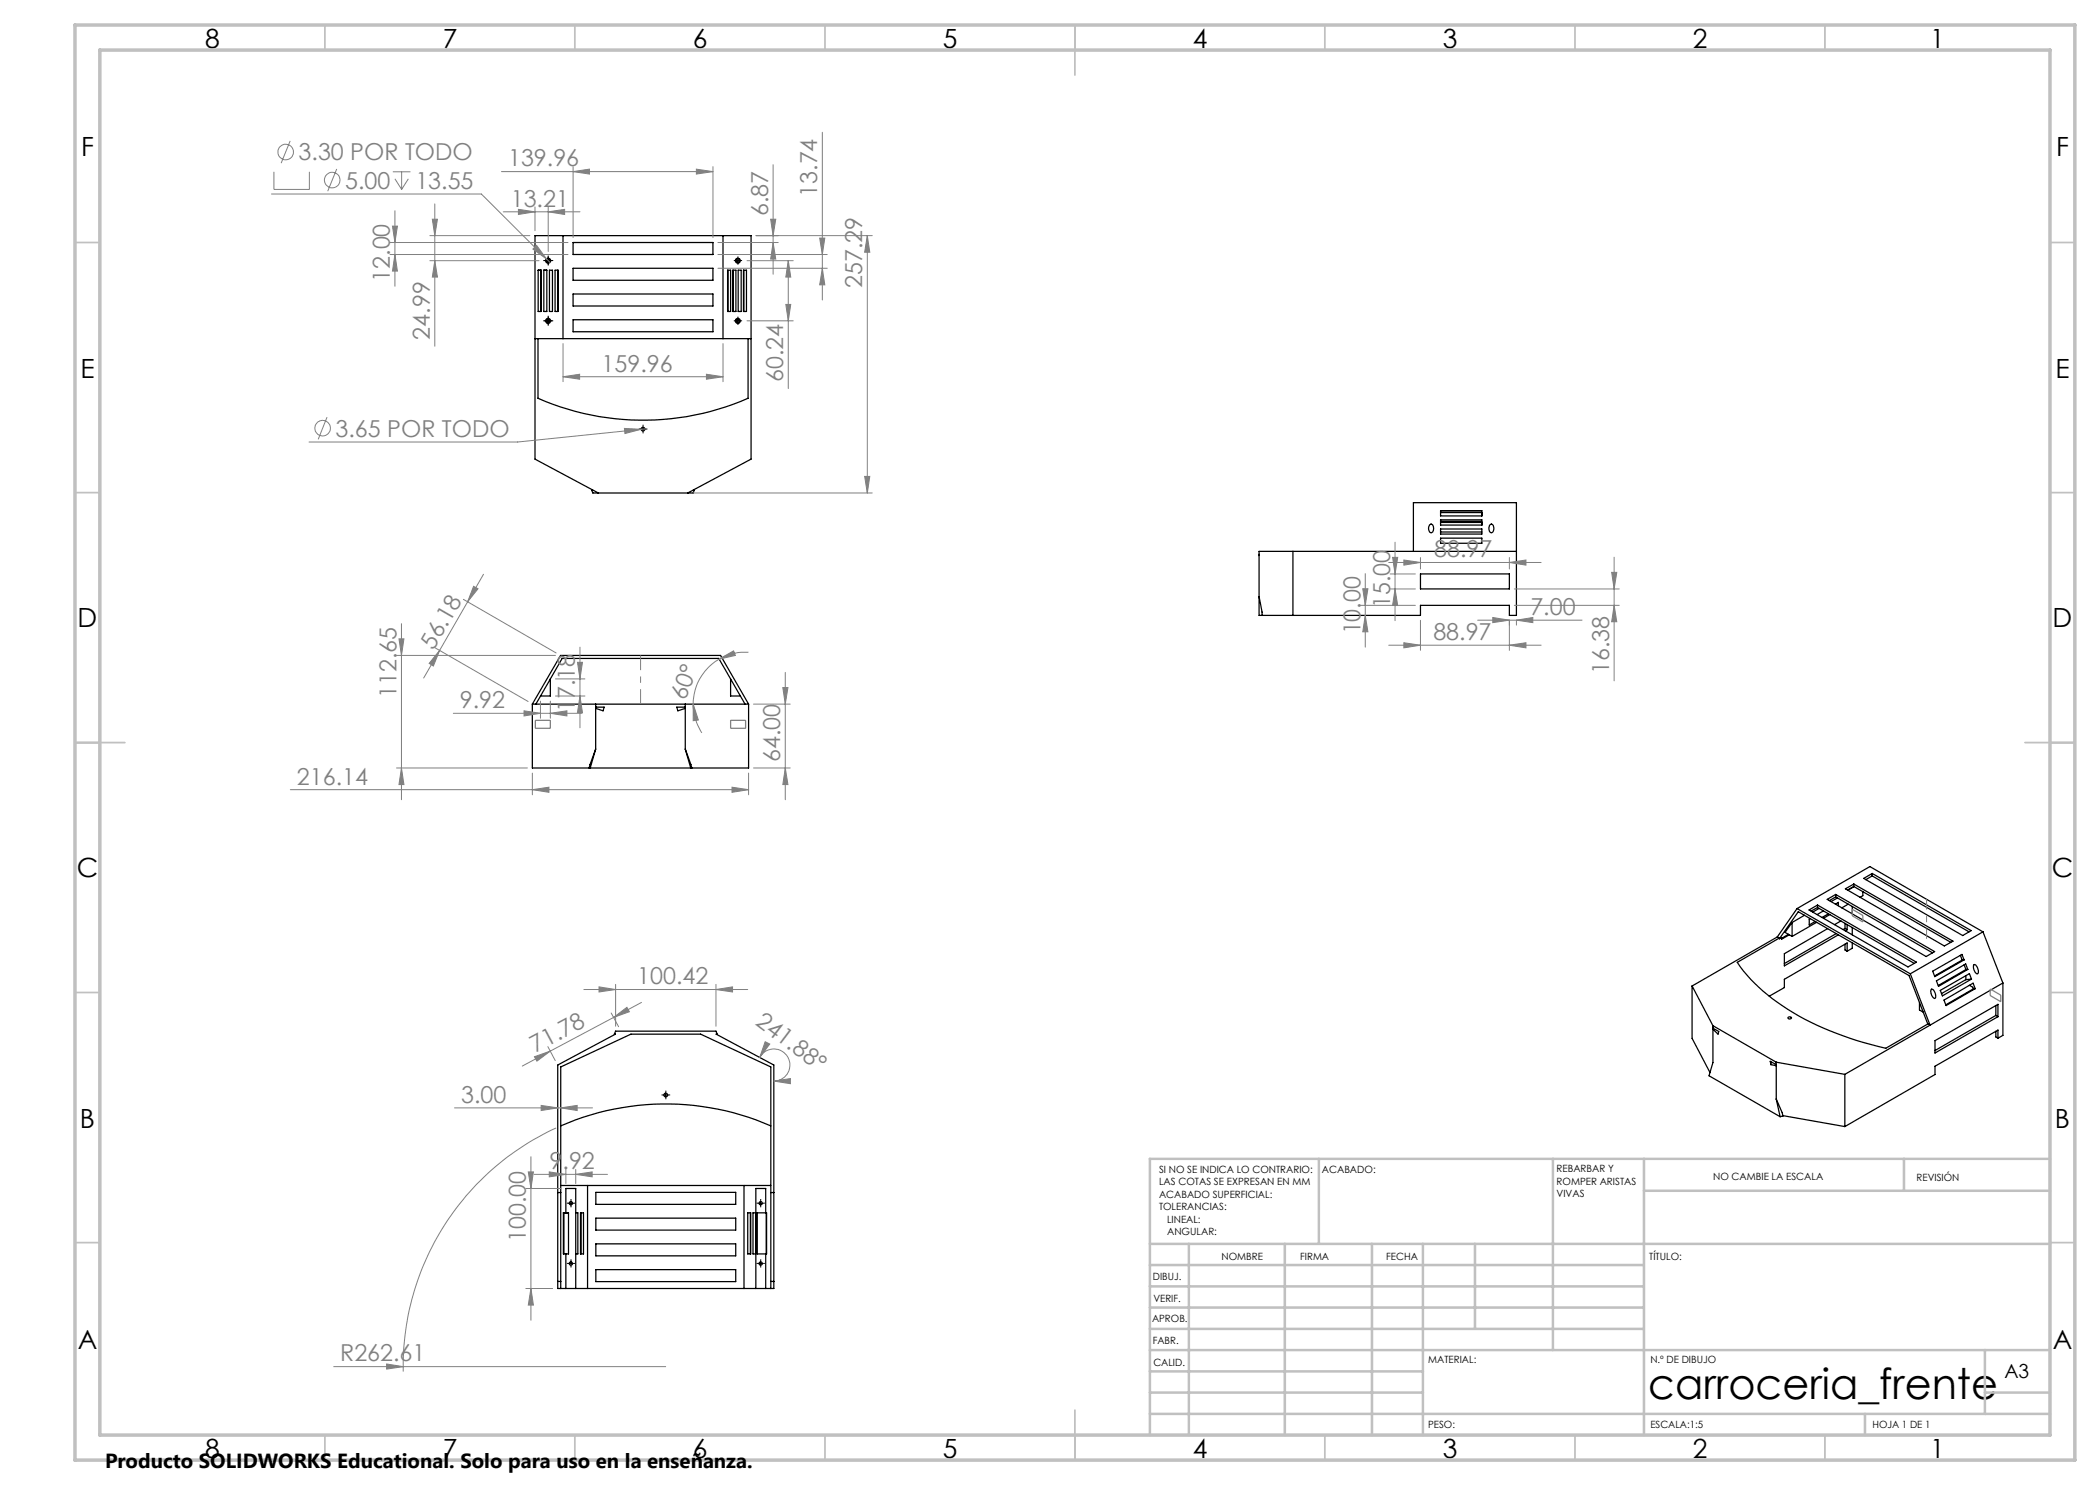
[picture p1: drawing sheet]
<svg xmlns="http://www.w3.org/2000/svg" width="420mm" height="297mm" viewBox="0 0 420 297" stroke-linecap="round" stroke-linejoin="round" font-family="sans-serif">
<g fill="none" stroke="#000" stroke-width=".25">
<path d="M107.6 54h.6v8.3h-.6zM108.1 54v8.3M108.8 54h.6v8.3h-.6zM109.9 54h.6v8.3h-.6zM111 54h.6v8.3h-.6zM111.5 54v8.3M112.6 47.1v20.6M114.6 48.5h28v2.4h-28zM114.6 53.7h28v2.4h-28zM114.6 58.8h28v2.4h-28zM144.6 47.1v20.6M145.5 54h.6v8.3h-.6z"/>
<path d="M145.6 54v8.3M146.6 54h.6v8.3h-.6zM147.6 54h.6v8.3h-.6zM148.7 54h.6v8.3h-.6zM148.8 54v8.3M107 67.7h43.2M107.6 67.7v12a52.6 52.6 0 0 0 42 0v-12M114.6 64h28v2.4h-28zM118.5 98h-.2l.3 .6h20l.3-.6h-.2M119.7 98.6l-12.7-6.8v-44.7h43.2v44.7l-12.7 6.8M251.8 119.3l.6 3.1v.7M258.6 110.3v12.8"/>
<path d="M282.7 110.3v-9.8h20.6v22.6h-1.4v-2h-17.8v2h-32.3v-12.8h51.5M284.1 114.8h17.8v3h-17.8zM286 104.9a.57 .57 0 0 1 .6 .1 .57 .57 0 0 1 .1 .7v.1a.5 .5 0 0 1-.4 .7 .5 .5 0 0 1-.5-.5l-.1-.5zM288.1 102.1h8.3v1.1h-8.3zM288.1 104h8.3v1h-8.3zM288.1 105.8h8.3v1h-8.3zM288.1 107.6h8.3v1.1h-8.3zM288.1 106.4h8.3M288.1 104.3h8.3M288.1 102.4h8.3M288.1 102.5h8.3M288.1 104.5h8.3"/>
<path d="M298 105a.44 .44 0 0 1 .5-.1 .44 .44 0 0 1 .2 .5l.1 .3a.55 .55 0 0 1-.1 .6 .55 .55 0 0 1-.7 .1l-.2-.6zM110.1 135.8v3.4h-2M146.1 135.8v3.4h2M106.5 140.8h43.2M106.5 140.8v12.8h43.2v-12.8M106.5 140.8l5.6-9.7h32l5.6 9.7M107.2 140.8l5.2-9.1h31.4l5.2 9.1M119.1 140.8v9M119.1 141.4h1.7l-.2 .8-1.5-.5 .1-.3M119.1 149.8l-1.1 3.8M119.1 149.8l-1.3 3.8M137 141.4l.1 .3-1.5 .5-.2-.8h1.7"/>
<path d="M137.1 149.8l1.3 3.8M137.1 140.8v9M137.1 149.8l1 3.8M365.4 179.9l1.7-1 19.8 11.4-1.7 1zM367.1 178.9v.5M367.1 179.4l19.4 11.2M367.1 179.4l-1.2 .7M367.5 179.6l-1.3 .7M369.1 177.8l1.7-1 19.8 11.4-1.7 1zM370.8 176.8v.5M370.8 177.3l19.3 11.2M370.8 177.3l-1.3 .7"/>
<path d="M370.8 177.3l-1.2 .7M372.6 178.3v.8l-.6 .4M372.7 175.7l1.7-1 19.8 11.4-1.7 1zM374.4 174.7v.5M374.4 175.2l19.4 11.2M374.4 175.2l-1.2 .7M338.4 197.2l4.2 7.9M338.4 197.2v10.5l3.6 6.8M355.5 187.4l-17.1 9.8M355.5 187.4l.4 .2M355.9 187.6l-8.4 4.9a38.5 38.5 0 0 0 15.9 12.5 69.8 69.8 0 0 0 13.8 4.7l8.4-4.9 .4 .2M355.9 187.7l3.8-5.4 22.1 12.8 3.8 9.7"/>
<path d="M355.9 187.6v.1M357.7 186.9l-1.4 .8M357.9 187l-1.6 .9v-.4l-.4 .2M358.4 184.5l-1.4 2 1.4 .8M358.4 184.5v2.8M359.4 181.7l-3.9 5.7M359.4 181.7l22.7 13.1M359.4 181.7l14.6-8.4 22.6 13.1M360.9 183.1l-2.5 1.4M361.8 182l1.7-1 19.8 11.4-1.7 1zM362.1 183.7l-.3 .1v1.2l1.2-.7M363.3 184.5l-4.9 2.8"/>
<path d="M363.5 181v.5M363.5 181.5l19.4 11.2M363.5 181.5l-1.3 .7M363.8 181.7l-1.3 .7M364.7 182.2l-1.3 .7M365.5 185.7l-8.6 5v2.5l10.8-6.2M365.7 182.8l-1.3 .7M366 182.9l-1.3 .8M367.1 180.8l.6-.3v.6M367.2 186.7l-10.3 6M368.2 184.2l-1.3 .7M369 185.7l.4 .2"/>
<path d="M369 185.7l-.4 .2M369 184.7v1M369 188.8v1.2l.4 .2M369.4 184.9v1M369.4 190.2v-1.6l-12.5 7.3v1.6l-3.1 1.7M369.4 185.9l-.4 .3M369.6 180.8l-1.2 .8M370.5 188.6v1l-1.1 .6M370.5 181.3v1.5M370.5 185.5v1.5M382.1 194.8l3.9 10.2M386.3 197.8a1.32 1.32 0 0 1 .6 1.9 1.52 1.52 0 0 1-.6-1.9z"/>
<path d="M386.5 194.2l5.9-3.3 .4 1.1-5.8 3.3zM387.3 196.2l5.8-3.4 .5 1.1-5.9 3.4zM388.1 198.1l5.8-3.4 .4 1.1-5.8 3.4zM392.1 191.1l.3 .9M392.4 192l-5.5 3.2M392.8 192h-.4M392.8 193l.4 .9M393.2 193.9l-5.5 3.2M393.2 195.9l-4.9 2.8M393.2 195.2v.7M393.6 193.9h-.4M393.9 197.1l.6 .3 .2 .4"/>
<path d="M394.3 195.8l-1.1 .1M394.7 197.8l-5.6 3.2M394.8 193a.92 .92 0 0 1 .8 1 .54 .54 0 0 1-.2 .8l-.4-.3-.2-.6zM395 197.7l-.3 .1M396.6 186.4l-14.5 8.4M396.6 186.4l4 10.2M400.6 196.6l-14.6 8.4M400.6 196.6v10.5l-1 .5M111.5 213l11.6-6.2h-.2l.2-.6h20.1l.2 .6h-.2l11.6 6.2v44.7h-43.3zM342.6 205.1l12.6 7.3M342.6 205.6l1.1 .7-.1 .5-1-1 .1-.1M342.6 205.1v7.4l-.8 2.7 14.2 8.1"/>
<path d="M354.1 212.3l.1 .6M354.2 212.9l-.2-.6 1.2 .6M354.2 212.9l1 .2v-.2M355.2 212.4l13.8 2.5M355.2 219.8l1.2 2.8 .2 .6-.6 .1M355.2 212.4v7.4M355.2 219.8l.8 3.5M357.6 203.5a.41 .41 0 0 1 .7 .2 .37 .37 0 0 1-.4 .1 .37 .37 0 0 1-.3-.3zM369 214.9v10.4M383.9 200.5v1.5l.7 .4M386 205l-17 9.9M387 208.1l12.6-7.2v2.4l-12.6 7.3z"/>
<path d="M388.8 200l5.8-3.4 .4 1.1-5.8 3.4zM399.2 203.1l.4 .2M399.2 203.1l-12.2 7M399.2 201.1v2M399.2 206.3v1.1l.4 .2M399.6 207.6v-1.6l-12.6 7.3v1.6l-18 10.4M111.5 238.5h.6M112.1 225.2a52.6 52.6 0 0 1 42.1 0M112.1 237.1h42.1M117.5 237.1v20.6M119.2 238.5h27.9v2.4h-27.9zM148.8 237.1v20.6"/>
<path d="M154.2 238.5h.6M356.6 223.1l12.4 2.2M111.5 256.3h.6M112.1 257.7v-44.3l14.1-6.6h13.9l14.1 6.6v44.3M112.7 242.6h1v8.2h-1zM112.8 242.6v8.2M113.2 242.6v-4.9h1.9v20M113.2 250.8v6.9M115.1 242.6h.5v8.2h-.5M116.1 242.6h.6v8.2h-.6zM116.2 242.6v8.2M119.2 243.6h27.9v2.4h-27.9z"/>
<path d="M119.2 248.8h27.9v2.4h-27.9zM119.2 253.9h27.9v2.4h-27.9zM149.5 242.6h.6v8.2h-.6zM150.1 242.6v8.2M151.2 242.6h-.6v8.2h.6M151.4 242.6h1.9v8.2h-1.9zM153.1 242.6v-4.9h-1.9v20M153.1 250.8v6.9M153.2 242.6v8.2M154.2 256.3h.6"/>
<circle cx="109.6" cy="52.1" r=".33"/>
<circle cx="109.6" cy="52.1" r=".5"/>
<circle cx="147.6" cy="52.1" r=".34"/>
<circle cx="147.6" cy="52.1" r=".49"/>
<circle cx="109.6" cy="64.2" r=".51"/>
<circle cx="109.6" cy="64.2" r=".33"/>
<circle cx="147.6" cy="64.2" r=".34"/>
<circle cx="147.6" cy="64.2" r=".5"/>
<circle cx="128.6" cy="85.8" r=".36"/>
<circle cx="133.1" cy="219" r=".36"/>
<circle cx="114.2" cy="252.7" r=".33"/>
<circle cx="114.2" cy="240.6" r=".33"/>
<circle cx="152.1" cy="252.7" r=".33"/>
<circle cx="152.1" cy="240.6" r=".33"/>
</g>
<g fill="none" stroke="#808080" stroke-width=".2">
<path d="M54.3 38.8h42l13.7 13.7M54.8 34.4v3.5h7.1v-3.5M58 28.2l-1.8 4.4M67.3 33.8l-1.8 4.4M78.6 34.4h3.5M79 35.8l1.3 2.1M80.3 34.4v3.5M81.7 35.8l-1.4 2.1M100.3 34.3h42.3M114.6 34.3l3.3-.5v1zM114.6 33.3v14.2M139.3 33.8l3.3 .5-3.3 .5z"/>
<path d="M142.6 33.3v14.2M154.6 32.9v22M164.5 26.5v33.5M78 48.5h35.6M78 50.9h35.6M78.5 45.2h1l-.5 3.3zM79 50.9l.5 3.3h-1zM79 42.2v15.1M86 52.1h21.8M86 47.1h20M86.5 43.8h1l-.5 3.3zM87 52.1l.5 3.3h-1z"/>
<path d="M87 40.8v28.4M100.6 42.4h15.4M103.7 41.9l3.3 .5-3.3 .5zM106.6 49.8l.7-.7 2 2.7zM107 41.4v4.7M109.6 42.4l3.3-.5v1zM109.6 41.4v8.9M143.6 48.5h12M143.6 50.9h21.9M143.6 53.7h21.9M149.4 52.1h9.2M151.2 47.1h23.2"/>
<path d="M154.1 43.8h1.1l-.6 3.3zM154.6 48.5l.6 3.3h-1.1zM157.7 52.1l.5 3.3h-1zM157.7 52.1v25.6M163.9 47.6h1.1l-.5 3.3zM164.5 53.7l.5 3.3h-1.1zM173.5 47.1l.5 3.3h-1.1zM173.5 47.1v51.5M112.6 75.3l3.3-.4v.9zM112.6 68.7v7.6M112.6 75.3h32M141.3 74.9l3.3 .4-3.3 .5z"/>
<path d="M144.6 68.7v7.6M149.4 64.2h9.2M157.2 60.9h1l-.5 3.3zM65.4 83.4l-1.8 4.5M124.9 85.7l3.3 .2-3.2 .8zM128.2 85.9l-24.7 2.5h-41.7M129 85.8l-.8 .1M138.5 98.6h35.9M172.9 95.3h1.1l-.5 3.3zM92.7 119.9l18.5 10.7M94.7 117.3l.9 .5-2.1 2.6zM96.7 114.9l-3.2 5.5"/>
<path d="M272.6 117.8h1l-.6 3.3zM273 114.7v14.7M277.7 112.5h30.5M278 117.8h5.1M278 114.8h5.1M278.5 111.5h1l-.5 3.3zM279 117.8l.5 3.3h-1zM279 108.4v15.7M280.8 112l3.3 .5-3.3 .5zM284.1 111.5v2.3M301.9 112.5l3.3-.5v1zM301.9 111.5v2.3"/>
<path d="M302.9 117.8h20.9M322.3 114.5h1.1l-.6 3.3zM322.8 111.4v24.8M79.3 131.1h31.8M79.8 127.8h1l-.5 3.3zM80.3 124.7v35.2M87 129.6l18.6 10.7M87.9 130.1l-1.2 3.1-.9-.5zM87.9 130.1l-3.2 5.5M93.5 120.4l-5.6 9.7M111.1 135.8h5.9M111.1 139.2h5.9"/>
<path d="M115.5 132.5h1l-.5 3.3zM116 139.2l.5 3.3h-1zM116 129.4v16.2M143.8 131.8l2.9-1.6 .4 .9zM143.8 131.8a10.4 10.4 0 0 0-5.2 9M149.7 130.5a10.6 10.6 0 0 0-5.9 1.3M156.6 137.5h1l-.5 3.3zM157.1 134.5v25.4M272.1 121.1h11M273 123.1l.6 3.3h-1zM277.7 129h30.5M280.8 128.5l3.3 .5-3.3 .6z"/>
<path d="M284.1 124.1v6M295.5 124h20.9M298.6 123.5l3.3 .5-3.3 .5zM301.9 129l3.3-.5v1.1zM301.9 124.1v6M302.9 121.1h20.9M303.3 124l3.3-.5v1zM303.3 124.1v.9M322.8 121.1l.6 3.3h-1.1zM58.1 157.9h91.6M79.3 153.6h26.2M80.3 153.6l.5 3.3h-1z"/>
<path d="M90.7 142.7h25.7M104.8 142.2l3.3 .5-3.3 .5zM106.5 157.9l3.3-.5v1.1zM106.5 154.6v4.4M108.1 140.2v3.4M110.1 142.7l3.3-.5v1zM110.1 140.2v3.4M138.6 140.8l1.1 3.2-1.1 .1zM138.6 140.8a10.6 10.6 0 0 0 1.8 5.8M146.4 157.4l3.3 .5-3.3 .6zM149.7 154.6v4.4M150.7 153.6h7.3"/>
<path d="M150.7 140.8h7.3M157.1 153.6l.5 3.3h-1zM116.8 197.9h32.7M119.8 197.4l3.3 .5-3.3 .5zM123.1 196.9v8.3M143.2 197.9l3.3-.5v1zM143.2 196.9v8.3M106.9 211.3l3.2-1.1-2.7 2zM109.6 209.3l1.5 2.8M122.2 202.6l1.5 2.7M122.7 203.5l2.7-2 .5 .8zM122.7 203.5l-18.2 9.7"/>
<path d="M128.3 200.5l-5.6 3M151.9 211.5a3.2 3.2 0 0 1 5.6-.1 3.2 3.2 0 0 1-2.7 4.8M153 208.3l1 .5-2.1 2.7zM154.8 216.2l3.3-.5v1zM90.9 221.6h27.6M105.2 237.7h6.9M105.7 234.4h1l-.5 3.3zM106.2 231.3v32.8M106.8 234.9h14.7M108.2 221.1l3.3 .5-3.3 .5zM109.9 234.4l3.3 .5-3.3 .5zM111.2 225.6a52.5 52.5 0 0 0-30.6 48.7"/>
<path d="M112.1 221.6l3.3-.5v1zM113.2 233.9v2.8M115.1 234.9l3.3-.5v1zM115.1 233.9v2.8M105.2 257.7h5.3M106.2 257.7l.5 3.3h-1zM66.7 273.3h66.4M77.3 272.8l3.3 .5-3.3 .5z"/>
<circle cx="57.1" cy="30.4" r="1.55"/>
<circle cx="66.5" cy="36" r="1.55"/>
<circle cx="64.5" cy="85.7" r="1.55"/>
</g>
<g fill="none" stroke="#000" stroke-width=".2" stroke-dasharray="15.2 1.3 1.3 1.3" stroke-linecap="butt">
<path d="M109.1 52.1h-.5M109.1 52.1h-.3M109.6 51.6v-.5M109.6 52.6v.5M109.6 51.6v-.3M109.6 52.6v.3M110.1 52.1h.5M110.1 52.1h.4M147.1 52.1h-.3M147.6 51.6v-.3M147.6 52.6v.3M148.1 52.1h.3"/>
<path d="M109.1 64.2h-.5M109.1 64.2h-.3M109.6 63.7v-.5M109.6 64.7v.5M109.6 63.7v-.4M109.6 64.7v.3M110.1 64.2h.5M110.1 64.2h.4M147.1 64.2h-.3M147.6 63.7v-.4M147.6 64.7v.3M148.1 64.2h.3"/>
<path d="M128.1 85.8h-.3M128.6 85.3v-.4M128.6 86.3v.4M129.1 85.8h.4M132.7 219h-.4M133.2 218.5v-.4M133.2 219.5v.4M133.7 219h.3M113.7 252.7h-.3M113.7 240.6h-.3M114.2 252.2v-.3M114.2 253.2v.3"/>
<path d="M114.2 240.1v-.3M114.2 241.1v.4M114.7 252.7h.3M114.7 240.6h.3M151.6 240.6h-.3M151.6 252.7h-.3M152.1 240.1v-.3M152.1 241.1v.4M152.1 252.2v-.3M152.1 253.2v.3M152.6 240.6h.4M152.6 252.7h.4"/>
</g>
<path d="M107.1 144.1h3v1.6h-3zM146.1 144.1h3v1.6h-3zM370.5 181.9l2.1 1.2v1.3l-2.1-1.2zM398 197.8l2.2 1.2v1.3l-2.2-1.2z" fill="none" stroke="#808080" stroke-width=".25"/>
<path d="M385.3 179.8v8" fill="none" stroke="#808080" stroke-width=".2" stroke-dasharray="15.2 1.3 1.3 1.3" stroke-dashoffset="13.2" stroke-linecap="butt"/>
<path d="M128.1 131.1v9.7" fill="none" stroke="#808080" stroke-width=".2" stroke-dasharray="15.2 1.3 1.3 1.3" stroke-dashoffset="12.3" stroke-linecap="butt"/>
<g fill="none" stroke="#000" stroke-width=".2">
<path d="M109.1 52.1h1M109.6 51.6v1M147.1 52.1h1M147.6 51.6v1M109.1 64.2h1M109.6 63.7v1M147.1 64.2h1M147.6 63.7v1M128.1 85.8h1M128.6 85.3v1M132.6 219h1.1M133.1 218.5v1"/>
<path d="M113.7 252.7h1M113.7 240.7h1M114.2 240.2v1M114.2 252.2v1M151.6 252.7h1M151.6 240.7h1M152.1 240.2v1M152.1 252.2v1"/>
</g>
<g fill="none" stroke="#c0c0c0" stroke-width=".35">
<path d="M65 5v5M115 5v5M165 5v5M215 5v10M265 5v5M315 5v5M365 5v5M15 48.5h5M410 48.5h5M15 98.5h5M410 98.5h5M15 148.5h10"/>
<path d="M405 148.5h10M15 198.5h5M410 198.5h5M15 248.5h5M410 248.5h5M65 287v5M115 287v5M165 287v5M215 282v10M265 287v5M315 287v5M365 287v5"/>
</g>
<g fill="none" stroke="#c0c0c0" stroke-width=".5">
<path d="M263.8 231.8v17M310.6 231.8v38.2M328.8 231.8v55.2M328.8 238.2h81.2M380.8 231.8v6.4M410 231.8h-180v55.2M230 248.8h180M230 257.3h98.8M230 253h98.8M237.8 248.8v38.2M257 248.8v38.2M274.4 248.8v38.2"/>
<path d="M284.6 248.8v38.2M295 248.8v17M230 265.8h98.8M230 261.5h98.8M230 278.5h54.6M230 274.3h54.6M230 270h180M397 278.5h13M397 270v12.8M230 282.8h180M373 282.8v4.2"/>
</g>
<path d="M15 5h400v287h-400zM20 10h390v277h-390z" fill="none" stroke="#c0c0c0" stroke-width=".7"/>
<g fill="#808080">
<path d="M77.3 272.8l3.3 .5-3.3 .5z"/>
<path d="M153 208.3l1 .5-2.1 2.7zM154.8 216.2l3.3-.5v1z"/>
<path d="M109.6 42.4l3.3-.5v1zM103.7 41.9l3.3 .5-3.3 .5z"/>
<path d="M119.8 197.4l3.3 .5-3.3 .5zM143.2 197.9l3.3-.5v1zM109.9 234.4l3.3 .5-3.3 .5zM115.1 234.9l3.3-.5v1zM106.6 49.8l2.7 2-2-2.7zM112.6 75.3l3.3-.4v.9zM141.3 74.9l3.3 .4-3.3 .5zM124.9 85.7l.1 1 3.2-.8zM106.5 157.9l3.3-.5v1.1zM146.4 157.4l3.3 .5-3.3 .6zM104.8 142.2l3.3 .5-3.3 .5zM110.1 142.7l3.3-.5v1z"/>
<path d="M112.1 221.6l3.3-.5v1zM108.2 221.1l3.3 .5-3.3 .5zM139.3 33.8l3.3 .5-3.3 .5zM114.6 34.3l3.3-.5v1z"/>
<path d="M122.7 203.5l2.7-2 .5 .8zM106.9 211.3l3.2-1.1-2.7 2z"/>
<path d="M87.9 130.1l-1.2 3.1-.9-.5zM94.7 117.3l.9 .5-2.1 2.6z"/>
<path d="M143.8 131.8l2.9-1.6 .4 .9zM138.6 140.8l1.1 3.2-1.1 .1z"/>
<path d="M87 52.1l.5 3.3h-1zM86.5 43.8h1l-.5 3.3z"/>
<path d="M172.9 95.3h1.1l-.5 3.3zM173.5 47.1l.5 3.3h-1.1zM154.6 48.5l.6 3.3h-1.1zM154.1 43.8h1.1l-.6 3.3zM80.3 153.6l.5 3.3h-1zM79.8 127.8h1l-.5 3.3zM157.1 153.6l.5 3.3h-1zM156.6 137.5h1l-.5 3.3z"/>
<path d="M105.7 234.4h1l-.5 3.3zM106.2 257.7l.5 3.3h-1zM163.9 47.6h1.1l-.5 3.3zM164.5 53.7l.5 3.3h-1.1zM157.7 52.1l.5 3.3h-1zM157.2 60.9h1l-.5 3.3zM115.5 132.5h1l-.5 3.3zM116 139.2l.5 3.3h-1z"/>
<path d="M78.5 45.2h1l-.5 3.3zM79 50.9l.5 3.3h-1z"/>
<path d="M303.3 124l3.3-.5v1zM298.6 123.5l3.3 .5-3.3 .5z"/>
<path d="M280.8 128.5l3.3 .5-3.3 .6zM301.9 129l3.3-.5v1.1zM280.8 112l3.3 .5-3.3 .5zM301.9 112.5l3.3-.5v1z"/>
<path d="M273 123.1l.6 3.3h-1zM272.6 117.8h1l-.6 3.3zM279 117.8l.5 3.3h-1zM278.5 111.5h1l-.5 3.3z"/>
<path d="M322.3 114.5h1.1l-.6 3.3zM322.8 121.1l.6 3.3h-1.1z"/>
</g>
<text font-size="8.5" x="329.6" y="279.7">carroceria_frente</text>
<g font-size="5.3">
<text x="41" y="9.5">8</text>
<text x="88.5" y="9.5">7</text>
<text x="138.5" y="9.5">6</text>
<text x="188.5" y="9.5">5</text>
<text x="238.5" y="9.5">4</text>
<text x="288.5" y="9.5">3</text>
<text x="338.5" y="9.5">2</text>
<text x="386" y="9.5">1</text>
<text x="16.2" y="31.3">F</text>
<text x="411.2" y="31.3">F</text>
<text x="16.1" y="75.5">E</text>
<text x="411.1" y="75.5">E</text>
<text x="15.5" y="125.5">D</text>
<text x="410.5" y="125.5">D</text>
<text x="15.4" y="175.5">C</text>
<text x="410.4" y="175.5">C</text>
<text x="16" y="225.5">B</text>
<text x="411" y="225.5">B</text>
<text x="15.5" y="269.8">A</text>
<text x="410.5" y="269.8">A</text>
<text x="41" y="291.5">8</text>
<text x="88.5" y="291.5">7</text>
<text x="138.5" y="291.5">6</text>
<text x="188.5" y="291.5">5</text>
<text x="238.5" y="291.5">4</text>
<text x="288.5" y="291.5">3</text>
<text x="338.5" y="291.5">2</text>
<text x="386" y="291.5">1</text>
</g>
<g font-size="4.7" fill="#808080">
<text x="59.7" y="32.1">3.30 POR TODO</text>
<text x="101.6" y="33.3">139.96</text>
<text x="69" y="37.7">5.00</text>
<text x="83.1" y="37.7">13.55</text>
<text x="102.2" y="41.3">13.21</text>
<text x="163.5" y="39.4" transform="rotate(-90 163.5 39.4)">13.74</text>
<text x="153.6" y="43.3" transform="rotate(-90 153.6 43.3)">6.87</text>
<text x="78" y="56.4" transform="rotate(-90 78 56.4)">12.00</text>
<text x="172.4" y="57.7" transform="rotate(-90 172.4 57.7)">257.29</text>
<text x="86" y="67.9" transform="rotate(-90 86 67.9)">24.99</text>
<text x="120.3" y="74.3">159.96</text>
<text x="156.7" y="76.4" transform="rotate(-90 156.7 76.4)">60.24</text>
<text x="67.1" y="87.3">3.65 POR TODO</text>
<text x="286.9" y="111.5">88.97</text>
<text x="278" y="121.6" transform="rotate(-90 278 121.6)">15.00</text>
<text x="306.1" y="123">7.00</text>
<text x="86.7" y="130.1" transform="rotate(-60 86.7 130.1)">56.18</text>
<text x="272.1" y="126.9" transform="rotate(-90 272.1 126.9)">10.00</text>
<text x="286.7" y="128">88.97</text>
<text x="321.8" y="134.9" transform="rotate(-90 321.8 134.9)">16.38</text>
<text x="79.3" y="139.6" transform="rotate(-90 79.3 139.6)">112.65</text>
<text x="92" y="141.6">9.92</text>
<text x="115" y="142.5" transform="rotate(-90 115 142.5)">17.18</text>
<text x="137.1" y="140.2" transform="rotate(-70 137.1 140.2)">60°</text>
<text x="156.1" y="152.4" transform="rotate(-90 156.1 152.4)">64.00</text>
<text x="59.4" y="156.9">216.14</text>
<text x="127.5" y="196.9">100.42</text>
<text x="150.9" y="204.8" transform="rotate(37 150.9 204.8)">241.88°</text>
<text x="107.1" y="210.7" transform="rotate(-28 107.1 210.7)">71.78</text>
<text x="92.2" y="220.6">3.00</text>
<text x="109.9" y="233.8">9.92</text>
<text x="105.2" y="248.5" transform="rotate(-90 105.2 248.5)">100.00</text>
<text x="68" y="272.3">R262.61</text>
</g>
<text font-size="4.1" x="21" y="293.7">Producto SOLIDWORKS Educational. Solo para uso en la enseñanza.</text>
<text font-size="3.9" x="400.9" y="275.5">A3</text>
<g font-size="2">
<text x="231.8" y="234.6">SI NO SE INDICA LO CONTRARIO:</text>
<text x="231.8" y="237.1">LAS COTAS SE EXPRESAN EN MM</text>
<text x="231.8" y="239.6">ACABADO SUPERFICIAL:</text>
<text x="264.4" y="234.6">ACABADO:</text>
<text x="311.3" y="234.5">REBARBAR Y</text>
<text x="311.3" y="237">ROMPER ARISTAS</text>
<text x="311.3" y="239.5">VIVAS</text>
<text x="342.6" y="236">NO CAMBIE LA ESCALA</text>
<text x="383.3" y="236.2">REVISIÓN</text>
<text x="231.8" y="242.1">TOLERANCIAS:</text>
<text x="233.4" y="244.6">LINEAL:</text>
<text x="233.4" y="247.1">ANGULAR:</text>
<text x="244.3" y="252">NOMBRE</text>
<text x="260" y="251.9">FIRMA</text>
<text x="277.2" y="251.9">FECHA</text>
<text x="329.9" y="251.9">TÍTULO:</text>
<text x="230.6" y="256.1">DIBUJ.</text>
<text x="230.7" y="260.3">VERIF.</text>
<text x="230.4" y="264.4">APROB.</text>
<text x="230.5" y="268.8">FABR.</text>
<text x="230.7" y="273.1">CALID.</text>
<text x="285.6" y="272.5">MATERIAL:</text>
<text x="330.1" y="272.5">N.º DE DIBUJO</text>
<text x="285.6" y="285.5">PESO:</text>
<text x="330.1" y="285.6">ESCALA:1:5</text>
<text x="374.5" y="285.6">HOJA 1 DE 1</text>
</g>
</svg>
